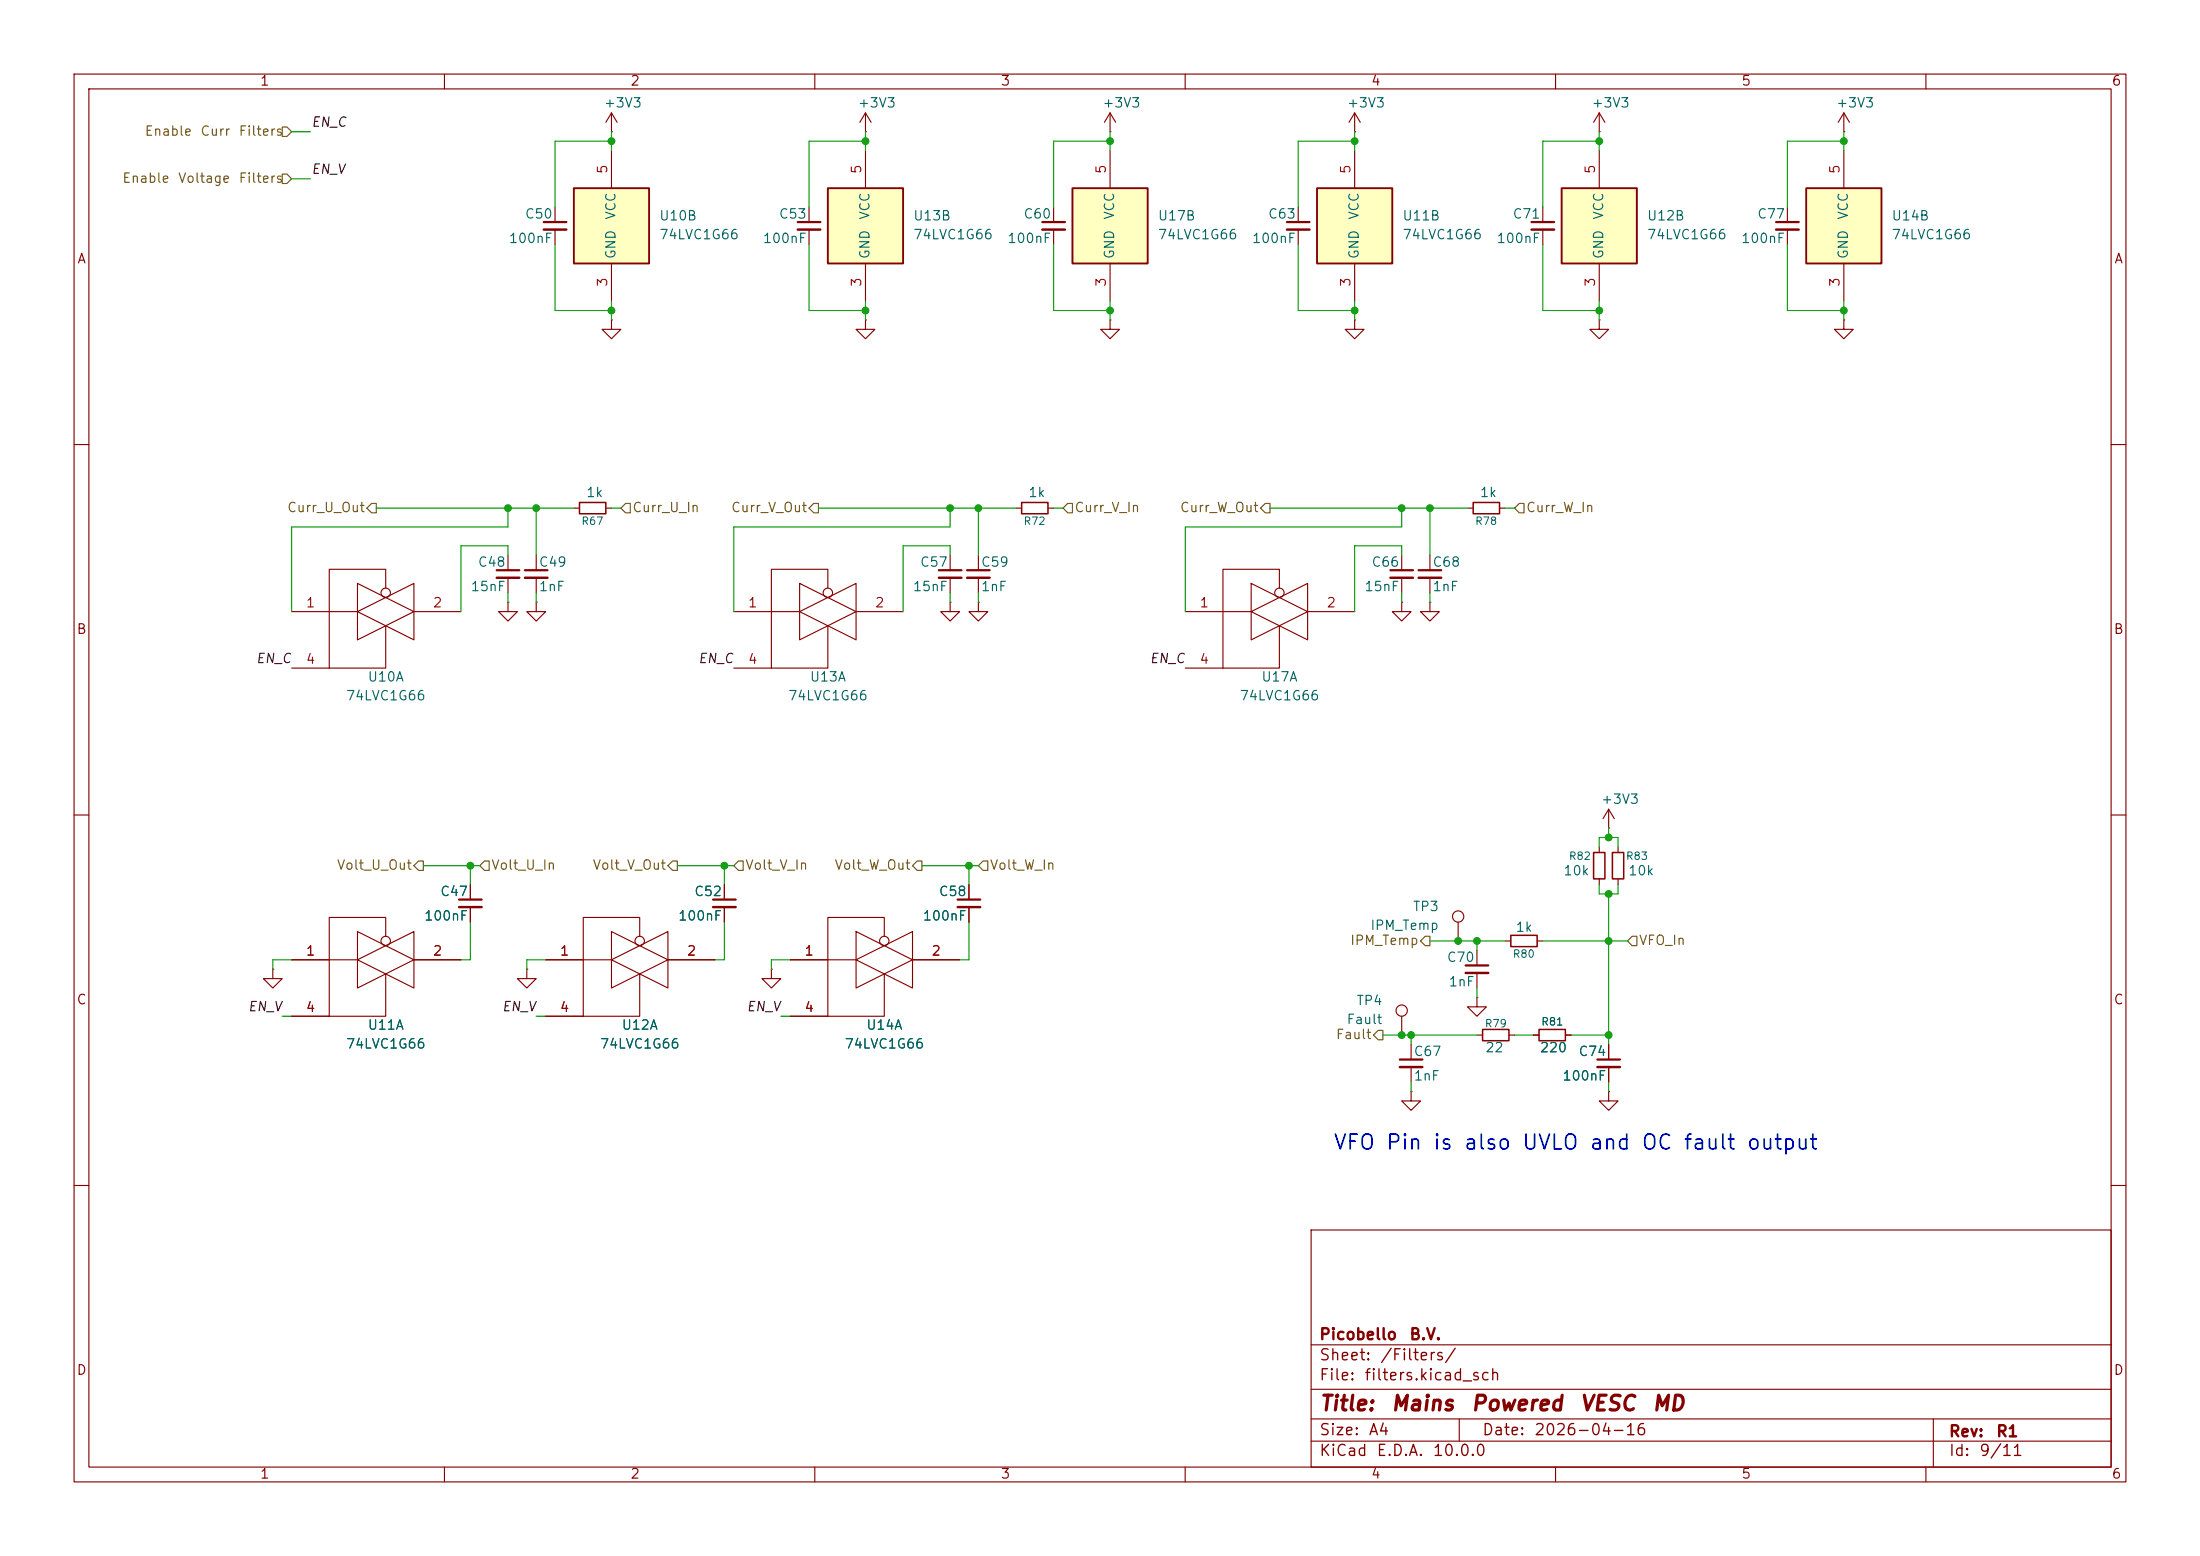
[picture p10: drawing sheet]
<svg xmlns="http://www.w3.org/2000/svg" width="297mm" height="210mm" viewBox="0 0 297 210" stroke-linecap="round" stroke-linejoin="round" font-family="sans-serif">
<g fill="none" stroke="#840000" stroke-width=".15">
<path d="M10 10h277v190h-277zM12 12h273v186h-273zM60 10v2M110 10v2M160 10v2M210 10v2M248.9 17.8h.1M248.9 15.2l-.7 1.3M248.9 15.2l.8 1.3M248.9 15.2v2.6M260 10v2M10 60h2"/>
<path d="M77.5 68.6h.7M81.8 68.6h.7M285 60h2M10 110h2M285 110h2M10 160h2M177 166h108v32h-108zM285 160h2M60 198v2M110 198v2M160 198v2M177 194.5h108"/>
<path d="M177 191.5h108M177 187.5h108M177 181.5h108M197 191.5v3M210 198v2M260 198v2M261 191.5v6.5"/>
</g>
<path d="M78.2 67.8h3.6v1.5h-3.6z" fill="none" stroke="#840000" stroke-width=".2"/>
<path d="M243.8 25.4h10.2v10.2h-10.2z" fill="#ffffc2"/>
<path d="M243.8 25.4h10.2v10.2h-10.2z" fill="none" stroke="#840000" stroke-width=".25"/>
<path d="M248.9 20.3v5.1M248.9 35.6v5M248.9 43.2v1.3h1.3l-1.3 1.2-1.3-1.2h1.3M248.9 43.2h.1M198.1 68.6h.8M202.4 68.6h.8" fill="none" stroke="#840000" stroke-width=".15"/>
<path d="M198.9 67.8h3.5v1.5h-3.5z" fill="none" stroke="#840000" stroke-width=".2"/>
<path d="M210.8 25.4h10.2v10.2h-10.2z" fill="#ffffc2"/>
<path d="M210.8 25.4h10.2v10.2h-10.2z" fill="none" stroke="#840000" stroke-width=".25"/>
<path d="M215.9 17.8h.1M215.9 15.2v2.6M215.9 15.2l-.8 1.3M215.9 15.2l.8 1.3M208.3 27.9v2.1M208.3 31v2M215.9 20.3v5.1M215.9 35.6v5M215.9 43.2v1.3h1.3l-1.3 1.2-1.3-1.2h1.3M215.9 43.2h.1" fill="none" stroke="#840000" stroke-width=".15"/>
<path d="M206.8 30h3" fill="none" stroke="#840000" stroke-width=".3"/>
<path d="M206.8 31h3" fill="none" stroke="#840000" stroke-width=".33"/>
<path d="M177.8 25.4h10.2v10.2h-10.2z" fill="#ffffc2"/>
<path d="M177.8 25.4h10.2v10.2h-10.2z" fill="none" stroke="#840000" stroke-width=".25"/>
<path d="M182.9 17.8h.1M182.9 15.2v2.6M182.9 15.2l-.8 1.3M182.9 15.2l.7 1.3M182.9 20.3v5.1M182.9 35.6v5" fill="none" stroke="#840000" stroke-width=".15"/>
<path d="M77.5 25.4h10.1v10.2h-10.1z" fill="#ffffc2"/>
<path d="M77.5 25.4h10.1v10.2h-10.1z" fill="none" stroke="#840000" stroke-width=".25"/>
<g fill="none" stroke="#840000" stroke-width=".15">
<path d="M82.5 20.3v5.1M82.5 35.6v5M142.2 27.9v2.1M142.2 31v2M175.3 27.9v2.1M175.3 31v2M241.3 27.9v2.1M241.3 31v2M182.9 43.2v1.3h1.2l-1.2 1.2-1.3-1.2h1.3M182.9 43.2h.1M68.6 74.9v2.1M68.6 78v2"/>
<path d="M137.2 68.6h.7M141.5 68.6h.7M168.9 78.7l7.6 3.9-7.6 3.8zM172.7 79.4v-2.6h-7.6v13.4M189.2 74.9v2.1M189.2 78v2M193 74.9v2.1M193 78v2M160 82.6h8.9M160 90.2h5.1M168.9 82.6l7.6-3.9v7.7zM172.7 84.5v5.7h-7.6"/>
<path d="M176.5 82.6h6.4M189.2 81.3v1.3h1.3l-1.3 1.2-1.2-1.2h1.2M189.2 81.3h.1M193 81.3v1.3h1.3l-1.3 1.2-1.2-1.2h1.2M193 81.3h.1M130.8 119.4v2M71.1 130.8v1.3h1.3l-1.3 1.3-1.3-1.3h1.3M71.1 130.8h.1M73.7 129.5h8.8M73.7 137.2h5M82.5 125.7l7.7 3.8-7.7 3.9zM82.5 129.5l7.7-3.8v7.7z"/>
<path d="M86.4 131.4v5.8h-7.7M86.4 126.4v-2.6h-7.7v13.4M90.2 129.5h6.3M106.7 129.5h8.9M106.7 137.2h5.1M115.6 125.7l7.6 3.8-7.6 3.9zM115.6 129.5l7.6-3.8v7.7zM119.4 131.4v5.8h-7.6M119.4 126.4v-2.6h-7.6v13.4M123.2 129.5h6.3M130.8 122.4v2.1"/>
<circle cx="172.7" cy="80" r=".63"/>
<circle cx="86.4" cy="127" r=".63"/>
<circle cx="119.4" cy="127" r=".63"/>
</g>
<path d="M140.7 30h3.1M173.7 30h3.1M239.8 30h3M67.1 77h3M187.7 77h3.1M191.5 77h3.1M129.3 121.4h3" fill="none" stroke="#840000" stroke-width=".3"/>
<path d="M140.7 31h3.1M173.7 31h3.1M239.8 31h3M67.1 78h3M187.7 78h3.1M191.5 78h3.1M129.3 122.4h3" fill="none" stroke="#840000" stroke-width=".33"/>
<path d="M137.9 67.8h3.6v1.5h-3.6z" fill="none" stroke="#840000" stroke-width=".2"/>
<path d="M111.8 25.4h10.1v10.2h-10.1z" fill="#ffffc2"/>
<path d="M111.8 25.4h10.1v10.2h-10.1z" fill="none" stroke="#840000" stroke-width=".25"/>
<g fill="none" stroke="#840000" stroke-width=".15">
<path d="M82.5 17.8h.1M82.5 15.2l-.7 1.3M82.5 15.2l.8 1.3M82.5 15.2v2.6M116.8 17.8h.1M116.8 15.2v2.6M116.8 15.2l-.7 1.3M116.8 15.2l.8 1.3M149.9 17.8h.1M149.9 15.2l-.8 1.3M149.9 15.2l.7 1.3M149.9 15.2v2.6"/>
<path d="M74.9 27.9v2.1M74.9 31v2M109.2 27.9v2.1M109.2 31v2M116.8 20.3v5.1M116.8 35.6v5M82.5 43.2v1.3h1.3l-1.3 1.2-1.2-1.2h1.2M82.5 43.2h.1M116.8 43.2v1.3h1.3l-1.3 1.2-1.2-1.2h1.2M116.8 43.2h.1M48.3 78.7l7.6 3.9-7.6 3.8zM52.1 79.4v-2.6h-7.7v13.4"/>
<path d="M72.4 74.9v2.1M72.4 78v2M107.9 78.7l7.7 3.9-7.7 3.8zM111.8 79.4v-2.6h-7.7v13.4M128.3 74.9v2.1M128.3 78v2M132.1 74.9v2.1M132.1 78v2M39.4 82.6h8.9M39.4 90.2h5M48.3 82.6l7.6-3.9v7.7zM52.1 84.5v5.7h-7.7"/>
<path d="M55.9 82.6h6.3M68.6 81.3v1.3h1.2l-1.2 1.2-1.3-1.2h1.3M68.6 81.3h.1M72.4 81.3v1.3h1.3l-1.3 1.2-1.3-1.2h1.3M72.4 81.3h.1M99.1 82.6h8.8M99.1 90.2h5M107.9 82.6l7.7-3.9v7.7zM111.8 84.5v5.7h-7.7M115.6 82.6h6.3M128.3 81.3v1.3h1.2l-1.2 1.2-1.3-1.2h1.3M128.3 81.3h.1"/>
<path d="M63.5 119.4v2M97.8 119.4v2M215.9 114.3v.8M215.9 118.6v.8M217.2 111.8h.1M217.2 109.2v2.6M217.2 109.2l-.8 1.3M217.2 109.2l.7 1.3M218.4 114.3v.8M218.4 118.6v.8M36.8 130.8v1.3h1.3l-1.3 1.3-1.2-1.3h1.2M36.8 130.8h.1"/>
<path d="M39.4 129.5h8.9M39.4 137.2h5M48.3 125.7l7.6 3.8-7.6 3.9zM48.3 129.5l7.6-3.8v7.7zM52.1 131.4v5.8h-7.7M52.1 126.4v-2.6h-7.7v13.4M55.9 129.5h6.3M63.5 122.4v2.1M97.8 122.4v2.1M104.1 130.8v1.3h1.3l-1.3 1.3-1.2-1.3h1.2M104.1 130.8h.1M189.2 137.2v2.5"/>
<path d="M196.8 124.5v2.5M199.4 134.6v1.3h-1.3l1.3 1.3 1.3-1.3h-1.3M199.4 134.6h.1M199.4 139.7h.8M199.4 128.3v2M199.4 131.3v2.1M203.7 139.7h.8M207 139.7h.8M211.3 139.7h.8M190.5 147.3v1.3h1.3l-1.3 1.3-1.3-1.3h1.3M190.5 147.3h.1M190.5 141v2"/>
<path d="M190.5 144v2.1M217.2 147.3v1.3h1.2l-1.2 1.3-1.3-1.3h1.3M217.2 147.3h.1M217.2 141v2M217.2 144v2.1"/>
<circle cx="52.1" cy="80" r=".63"/>
<circle cx="111.8" cy="80" r=".63"/>
<circle cx="52.1" cy="127" r=".63"/>
<circle cx="189.2" cy="136.4" r=".76"/>
<circle cx="196.8" cy="123.7" r=".76"/>
</g>
<path d="M73.4 30h3.1M107.7 30h3M70.9 77h3M126.7 77h3.1M130.6 77h3M62 121.4h3M96.3 121.4h3M197.9 130.3h3M189 143h3M215.6 143h3.1" fill="none" stroke="#840000" stroke-width=".3"/>
<path d="M73.4 31h3.1M107.7 31h3M70.9 78h3M126.7 78h3.1M130.6 78h3M62 122.4h3M96.3 122.4h3M197.9 131.3h3M189 144h3M215.6 144h3.1" fill="none" stroke="#840000" stroke-width=".33"/>
<path d="M215.1 115.1h1.6v3.5h-1.6zM217.7 115.1h1.5v3.5h-1.5zM200.2 138.9h3.5v1.6h-3.5zM207.8 138.9h3.5v1.6h-3.5z" fill="none" stroke="#840000" stroke-width=".2"/>
<path d="M144.8 25.4h10.1v10.2h-10.1z" fill="#ffffc2"/>
<path d="M144.8 25.4h10.1v10.2h-10.1z" fill="none" stroke="#840000" stroke-width=".25"/>
<g fill="none" stroke="#840000" stroke-width=".15">
<path d="M149.9 20.3v5.1M149.9 35.6v5M149.9 43.2v1.3h1.2l-1.2 1.2-1.3-1.2h1.3M149.9 43.2h.1M132.1 81.3v1.3h1.2l-1.2 1.2-1.3-1.2h1.3M132.1 81.3h.1M63.5 119.4v2M97.8 119.4v2M130.8 119.4v2M39.4 129.5h5M39.4 137.2h5M55.9 129.5h6.3"/>
<path d="M63.5 122.4v2.1M73.7 129.5h5M73.7 137.2h5M90.2 129.5h6.3M97.8 122.4v2.1M106.7 129.5h5.1M106.7 137.2h5.1M123.2 129.5h6.3M130.8 122.4v2.1M203.2 127h.8M207 139.7h.8M207.5 127h.8"/>
<path d="M211.3 139.7h.8M217.2 141v2M217.2 144v2.1"/>
</g>
<path d="M204 126.2h3.5v1.6h-3.5z" fill="none" stroke="#840000" stroke-width=".2"/>
<g fill="none" stroke="#725600" stroke-width=".15">
<path d="M38.1 17.1h.6l.7 .7-.7 .6h-.6zM38.1 23.5h.6l.7 .6-.7 .7h-.6zM50.2 67.9h.6v1.3h-.6l-.7-.6zM84.5 67.9h.6v1.3h-.6l-.7-.6zM109.2 68.6l.7-.7h.6v1.3h-.6zM144.1 67.9h.7v1.3h-.7l-.6-.6zM170.8 67.9h.6v1.3h-.6l-.6-.6zM205.1 67.9h.6v1.3h-.6l-.6-.6zM55.9 116.8l.6-.6h.6v1.3h-.6zM65.4 116.2h.6v1.3h-.6l-.6-.7zM90.2 116.8l.6-.6h.6v1.3h-.6zM99.7 116.2h.6v1.3h-.6l-.6-.7z"/>
<path d="M123.8 116.2h.7v1.3h-.7l-.6-.7zM132.7 116.2h.6v1.3h-.6l-.6-.7zM186.1 139.1h.6v1.2h-.6l-.7-.6zM192.4 126.4h.6v1.2h-.6l-.6-.6zM220.3 126.4h.7v1.2h-.7l-.6-.6z"/>
</g>
<g fill="none" stroke="#009600" stroke-width=".15">
<path d="M39.4 17.8h2.5M82.5 19.1h-7.6v8.8M82.5 17.8v2.5M116.8 19.1h-7.6v8.8M116.8 17.8v2.5M149.9 17.8v2.5M149.9 19.1h-7.7v8.8M182.9 19.1h-7.6v8.8M182.9 17.8v2.5M215.9 17.8v2.5M215.9 19.1h-7.6v8.8M248.9 19.1h-7.6v8.8"/>
<path d="M248.9 17.8v2.5M39.4 24.1h2.5M74.9 33v8.9h7.6M109.2 33v8.9h7.6M142.2 33v8.9h7.7M175.3 33v8.9h7.6M208.3 33v8.9h7.6M241.3 33v8.9h7.6M82.5 40.6v2.6M116.8 40.6v2.6M149.9 40.6v2.6M182.9 40.6v2.6"/>
<path d="M215.9 40.6v2.6M248.9 40.6v2.6M50.8 68.6h26.7M68.6 68.6v2.5h-29.2v11.5M68.6 74.9v-1.2h-6.4v8.9M72.4 68.6v6.3M82.5 68.6h1.3M110.5 68.6h26.7M128.3 68.6v2.5h-29.2v11.5M128.3 74.9v-1.2h-6.4v8.9M132.1 68.6v6.3M142.2 68.6h1.3"/>
<path d="M171.4 68.6h26.7M189.2 68.6v2.5h-29.2v11.5M189.2 74.9v-1.2h-6.3v8.9M193 68.6v6.3M203.2 68.6h1.3M68.6 80v1.3M72.4 80v1.3M128.3 80v1.3M132.1 80v1.3M189.2 80v1.3M193 80v1.3M57.1 116.8h7.7"/>
<path d="M63.5 116.8v2.6M91.4 116.8h7.7M97.8 116.8v2.6M124.5 116.8h7.6M130.8 116.8v2.6M215.9 114.3v-1.3h2.5v1.3M215.9 119.4v1.3h2.5v-1.3M217.2 111.8v1.2M38.1 137.2h1.3M39.4 129.5h-2.6v1.3M63.5 124.5v5h-1.3M72.4 137.2h1.3"/>
<path d="M73.7 129.5h-2.6v1.3M97.8 124.5v5h-1.3M105.4 137.2h1.3M106.7 129.5h-2.6v1.3M130.8 124.5v5h-1.3M186.7 139.7h12.7M190.5 139.7v1.3M193 127h10.2M199.4 127v1.3M199.4 133.4v1.2M204.5 139.7h2.5M208.3 127h11.4"/>
<path d="M212.1 139.7h5.1M217.2 120.7v20.3M190.5 146.1v1.2M217.2 146.1v1.2"/>
</g>
<g fill="#009600" stroke="#009600" stroke-width=".14">
<circle cx="190.5" cy="139.7" r=".46"/>
<circle cx="217.2" cy="127" r=".46"/>
<circle cx="199.4" cy="127" r=".46"/>
<circle cx="189.2" cy="139.7" r=".46"/>
<circle cx="196.8" cy="127" r=".46"/>
<circle cx="130.8" cy="116.8" r=".46"/>
<circle cx="248.9" cy="19.1" r=".46"/>
<circle cx="215.9" cy="41.9" r=".46"/>
<circle cx="215.9" cy="19.1" r=".46"/>
<circle cx="248.9" cy="41.9" r=".46"/>
<circle cx="72.4" cy="68.6" r=".46"/>
<circle cx="68.6" cy="68.6" r=".46"/>
<circle cx="82.5" cy="41.9" r=".46"/>
<circle cx="82.5" cy="19.1" r=".46"/>
<circle cx="116.8" cy="41.9" r=".46"/>
<circle cx="116.8" cy="19.1" r=".46"/>
<circle cx="128.3" cy="68.6" r=".46"/>
<circle cx="132.1" cy="68.6" r=".46"/>
<circle cx="63.5" cy="116.8" r=".46"/>
<circle cx="97.8" cy="116.8" r=".46"/>
<circle cx="193" cy="68.6" r=".46"/>
<circle cx="189.2" cy="68.6" r=".46"/>
<circle cx="182.9" cy="19.1" r=".46"/>
<circle cx="182.9" cy="41.9" r=".46"/>
<circle cx="149.9" cy="19.1" r=".46"/>
<circle cx="149.9" cy="41.9" r=".46"/>
<circle cx="217.2" cy="139.7" r=".46"/>
<circle cx="217.2" cy="120.7" r=".46"/>
<circle cx="217.2" cy="113" r=".46"/>
</g>
<g font-size="2" fill="#0000c2">
<text x="179.9" y="155.7">VFO</text>
<text x="187" y="155.7">Pin</text>
<text x="193.3" y="155.7">is</text>
<text x="197.5" y="155.7">also</text>
<text x="205.4" y="155.7">UVLO</text>
<text x="214.5" y="155.7">and</text>
<text x="221.5" y="155.7">OC</text>
<text x="227.1" y="155.7">fault</text>
<text x="235.7" y="155.7">output</text>
</g>
<g font-size="2" fill="#840000">
<text x="178" y="190.9">Title:</text>
<text x="187.7" y="190.9">Mains</text>
<text x="198.5" y="190.9">Powered</text>
<text x="213.2" y="190.9">VESC</text>
<text x="222.9" y="190.9">MD</text>
</g>
<g font-size="1.5" fill="#840000">
<text x="178" y="184">Sheet:</text>
<text x="178" y="181.2">Picobello</text>
<text x="186.2" y="184">/Filters/</text>
<text x="190.2" y="181.2">B.V.</text>
<text x="178" y="186.7">File:</text>
<text x="184.1" y="186.7">filters.kicad_sch</text>
<text x="178" y="196.9">KiCad</text>
<text x="178" y="194.1">Size:</text>
<text x="184.7" y="194.1">A4</text>
<text x="185.7" y="196.9">E.D.A.</text>
<text x="193.3" y="196.9">10.0.0</text>
<text x="200" y="194.1">Date:</text>
<text x="207" y="194.1">2026-04-16</text>
<text x="263" y="194.3">Rev:</text>
<text x="263" y="196.9">Id:</text>
<text x="267.1" y="196.9">9/11</text>
<text x="269.4" y="194.3">R1</text>
</g>
<g font-size="1.3" fill="#840000">
<text x="35" y="11.9">1</text>
<text x="85" y="11.9">2</text>
<text x="135" y="11.9">3</text>
<text x="185" y="11.9">4</text>
<text x="235" y="11.9">5</text>
<text x="285" y="11.9">6</text>
<text x="10.3" y="35.9">A</text>
<text x="285.3" y="35.9">A</text>
<text x="10.3" y="85.9">B</text>
<text x="285.3" y="85.9">B</text>
<text x="10.3" y="135.9">C</text>
<text x="285.3" y="135.9">C</text>
<text x="10.3" y="185.9">D</text>
<text x="285.3" y="185.9">D</text>
<text x="35" y="199.9">1</text>
<text x="85" y="199.9">2</text>
<text x="135" y="199.9">3</text>
<text x="185" y="199.9">4</text>
<text x="235" y="199.9">5</text>
<text x="285" y="199.9">6</text>
</g>
<g font-size="1.3" fill="#0f0f0f">
<text x="41.9" y="17.4">EN_C</text>
<text x="41.9" y="23.8">EN_V</text>
<text x="34.4" y="89.8">EN_C</text>
<text x="94.1" y="89.8">EN_C</text>
<text x="155.1" y="89.8">EN_C</text>
<text x="33.4" y="136.8">EN_V</text>
<text x="67.7" y="136.8">EN_V</text>
<text x="100.7" y="136.8">EN_V</text>
</g>
<g font-size="1.3" fill="#006464">
<text x="81.4" y="14.8">+3V3</text>
<text x="115.7" y="14.8">+3V3</text>
<text x="148.7" y="14.8">+3V3</text>
<text x="181.8" y="14.8">+3V3</text>
<text x="214.8" y="14.8">+3V3</text>
<text x="247.8" y="14.8">+3V3</text>
<text x="70.8" y="29.8">C50</text>
<text x="83.4" y="29.7" transform="rotate(-90 83.4 29.7)">VCC</text>
<text x="105.1" y="29.8">C53</text>
<text x="117.7" y="29.7" transform="rotate(-90 117.7 29.7)">VCC</text>
<text x="138.1" y="29.8">C60</text>
<text x="150.7" y="29.7" transform="rotate(-90 150.7 29.7)">VCC</text>
<text x="171.1" y="29.8">C63</text>
<text x="183.7" y="29.7" transform="rotate(-90 183.7 29.7)">VCC</text>
<text x="204.1" y="29.8">C71</text>
<text x="216.8" y="29.7" transform="rotate(-90 216.8 29.7)">VCC</text>
<text x="237.1" y="29.8">C77</text>
<text x="249.8" y="29.7" transform="rotate(-90 249.8 29.7)">VCC</text>
<text x="68.6" y="33.1">100nF</text>
<text x="83.4" y="35.1" transform="rotate(-90 83.4 35.1)">GND</text>
<text x="88.9" y="30.1">U10B</text>
<text x="88.9" y="32.6">74LVC1G66</text>
<text x="102.9" y="33.1">100nF</text>
<text x="117.7" y="35.1" transform="rotate(-90 117.7 35.1)">GND</text>
<text x="123.2" y="30.1">U13B</text>
<text x="123.2" y="32.6">74LVC1G66</text>
<text x="135.9" y="33.1">100nF</text>
<text x="150.7" y="35.1" transform="rotate(-90 150.7 35.1)">GND</text>
<text x="156.2" y="30.1">U17B</text>
<text x="156.2" y="32.6">74LVC1G66</text>
<text x="168.9" y="33.1">100nF</text>
<text x="183.7" y="35.1" transform="rotate(-90 183.7 35.1)">GND</text>
<text x="189.2" y="30.1">U11B</text>
<text x="189.2" y="32.6">74LVC1G66</text>
<text x="201.9" y="33.1">100nF</text>
<text x="216.8" y="35.1" transform="rotate(-90 216.8 35.1)">GND</text>
<text x="222.3" y="30.1">U12B</text>
<text x="222.3" y="32.6">74LVC1G66</text>
<text x="235" y="33.1">100nF</text>
<text x="249.8" y="35.1" transform="rotate(-90 249.8 35.1)">GND</text>
<text x="255.3" y="30.1">U14B</text>
<text x="255.3" y="32.6">74LVC1G66</text>
<text x="79" y="67.4">1k</text>
<text x="138.7" y="67.4">1k</text>
<text x="199.7" y="67.4">1k</text>
<text x="64.4" y="76.8">C48</text>
<text x="72.7" y="76.8">C49</text>
<text x="124.1" y="76.8">C57</text>
<text x="132.3" y="76.8">C59</text>
<text x="185.1" y="76.8">C66</text>
<text x="193.3" y="76.8">C68</text>
<text x="63.5" y="80.1">15nF</text>
<text x="72.7" y="80.1">1nF</text>
<text x="123.1" y="80.1">15nF</text>
<text x="132.3" y="80.1">1nF</text>
<text x="184.1" y="80.1">15nF</text>
<text x="193.3" y="80.1">1nF</text>
<text x="46.6" y="94.8">74LVC1G66</text>
<text x="49.5" y="92.3">U10A</text>
<text x="106.3" y="94.8">74LVC1G66</text>
<text x="109.2" y="92.3">U13A</text>
<text x="167.3" y="94.8">74LVC1G66</text>
<text x="170.2" y="92.3">U17A</text>
<text x="216.1" y="108.8">+3V3</text>
<text x="211" y="118.5">10k</text>
<text x="219.7" y="118.5">10k</text>
<text x="57.2" y="124.6">100nF</text>
<text x="59.3" y="121.3">C47</text>
<text x="91.5" y="124.6">100nF</text>
<text x="93.6" y="121.3">C52</text>
<text x="124.5" y="124.6">100nF</text>
<text x="126.7" y="121.3">C58</text>
<text x="184.9" y="125.8">IPM_Temp</text>
<text x="190.6" y="123.3">TP3</text>
<text x="195.2" y="130.1">C70</text>
<text x="204.5" y="126.1">1k</text>
<text x="183" y="136">TP4</text>
<text x="195.5" y="133.5">1nF</text>
<text x="46.6" y="141.8">74LVC1G66</text>
<text x="49.5" y="139.3">U11A</text>
<text x="80.9" y="141.8">74LVC1G66</text>
<text x="83.8" y="139.3">U12A</text>
<text x="113.9" y="141.8">74LVC1G66</text>
<text x="116.9" y="139.3">U14A</text>
<text x="181.7" y="138.5">Fault</text>
<text x="190.8" y="142.8">C67</text>
<text x="200.4" y="142.3">22</text>
<text x="207.8" y="142.3">220</text>
<text x="213" y="142.8">C74</text>
<text x="190.8" y="146.2">1nF</text>
<text x="210.8" y="146.2">100nF</text>
</g>
<g font-size="1.3" fill="#725600">
<text x="19.4" y="18.6">Enable</text>
<text x="27" y="18.6">Curr</text>
<text x="32.1" y="18.6">Filters</text>
<text x="16.4" y="25">Enable</text>
<text x="23.9" y="25">Voltage</text>
<text x="32.1" y="25">Filters</text>
<text x="38.7" y="69.4">Curr_U_Out</text>
<text x="85.3" y="69.4">Curr_U_In</text>
<text x="98.6" y="69.4">Curr_V_Out</text>
<text x="145" y="69.4">Curr_V_In</text>
<text x="159.2" y="69.4">Curr_W_Out</text>
<text x="205.9" y="69.4">Curr_W_In</text>
<text x="45.4" y="117.7">Volt_U_Out</text>
<text x="66.2" y="117.7">Volt_U_In</text>
<text x="79.9" y="117.7">Volt_V_Out</text>
<text x="100.5" y="117.7">Volt_V_In</text>
<text x="112.6" y="117.7">Volt_W_Out</text>
<text x="133.5" y="117.7">Volt_W_In</text>
<text x="182.2" y="127.9">IPM_Temp</text>
<text x="221.2" y="127.9">VFO_In</text>
<text x="180.2" y="140.6">Fault</text>
</g>
<g font-size="1.3" fill="#a90000">
<text x="82.3" y="23.6" transform="rotate(-90 82.3 23.6)">5</text>
<text x="116.6" y="23.6" transform="rotate(-90 116.6 23.6)">5</text>
<text x="149.6" y="23.6" transform="rotate(-90 149.6 23.6)">5</text>
<text x="182.6" y="23.6" transform="rotate(-90 182.6 23.6)">5</text>
<text x="215.6" y="23.6" transform="rotate(-90 215.6 23.6)">5</text>
<text x="248.7" y="23.6" transform="rotate(-90 248.7 23.6)">5</text>
<text x="82.3" y="38.8" transform="rotate(-90 82.3 38.8)">3</text>
<text x="116.6" y="38.8" transform="rotate(-90 116.6 38.8)">3</text>
<text x="149.6" y="38.8" transform="rotate(-90 149.6 38.8)">3</text>
<text x="182.6" y="38.8" transform="rotate(-90 182.6 38.8)">3</text>
<text x="215.6" y="38.8" transform="rotate(-90 215.6 38.8)">3</text>
<text x="248.7" y="38.8" transform="rotate(-90 248.7 38.8)">3</text>
<text x="41.2" y="82.3">1</text>
<text x="58.3" y="82.3">2</text>
<text x="100.9" y="82.3">1</text>
<text x="118" y="82.3">2</text>
<text x="161.9" y="82.3">1</text>
<text x="179" y="82.3">2</text>
<text x="41.2" y="89.9">4</text>
<text x="100.9" y="89.9">4</text>
<text x="161.9" y="89.9">4</text>
<text x="41.2" y="129.3">1</text>
<text x="58.3" y="129.3">2</text>
<text x="75.5" y="129.3">1</text>
<text x="92.6" y="129.3">2</text>
<text x="108.5" y="129.3">1</text>
<text x="125.7" y="129.3">2</text>
<text x="41.2" y="136.9">4</text>
<text x="75.5" y="136.9">4</text>
<text x="108.5" y="136.9">4</text>
</g>
<g font-size="1" fill="#006464">
<text x="78.4" y="71.1">R67</text>
<text x="138.1" y="71.1">R72</text>
<text x="199.1" y="71.1">R78</text>
<text x="211.7" y="116.3">R82</text>
<text x="219.4" y="116.3">R83</text>
<text x="204.1" y="129.5">R80</text>
<text x="200.4" y="138.9">R79</text>
<text x="208" y="138.7">R81</text>
</g>
</svg>
